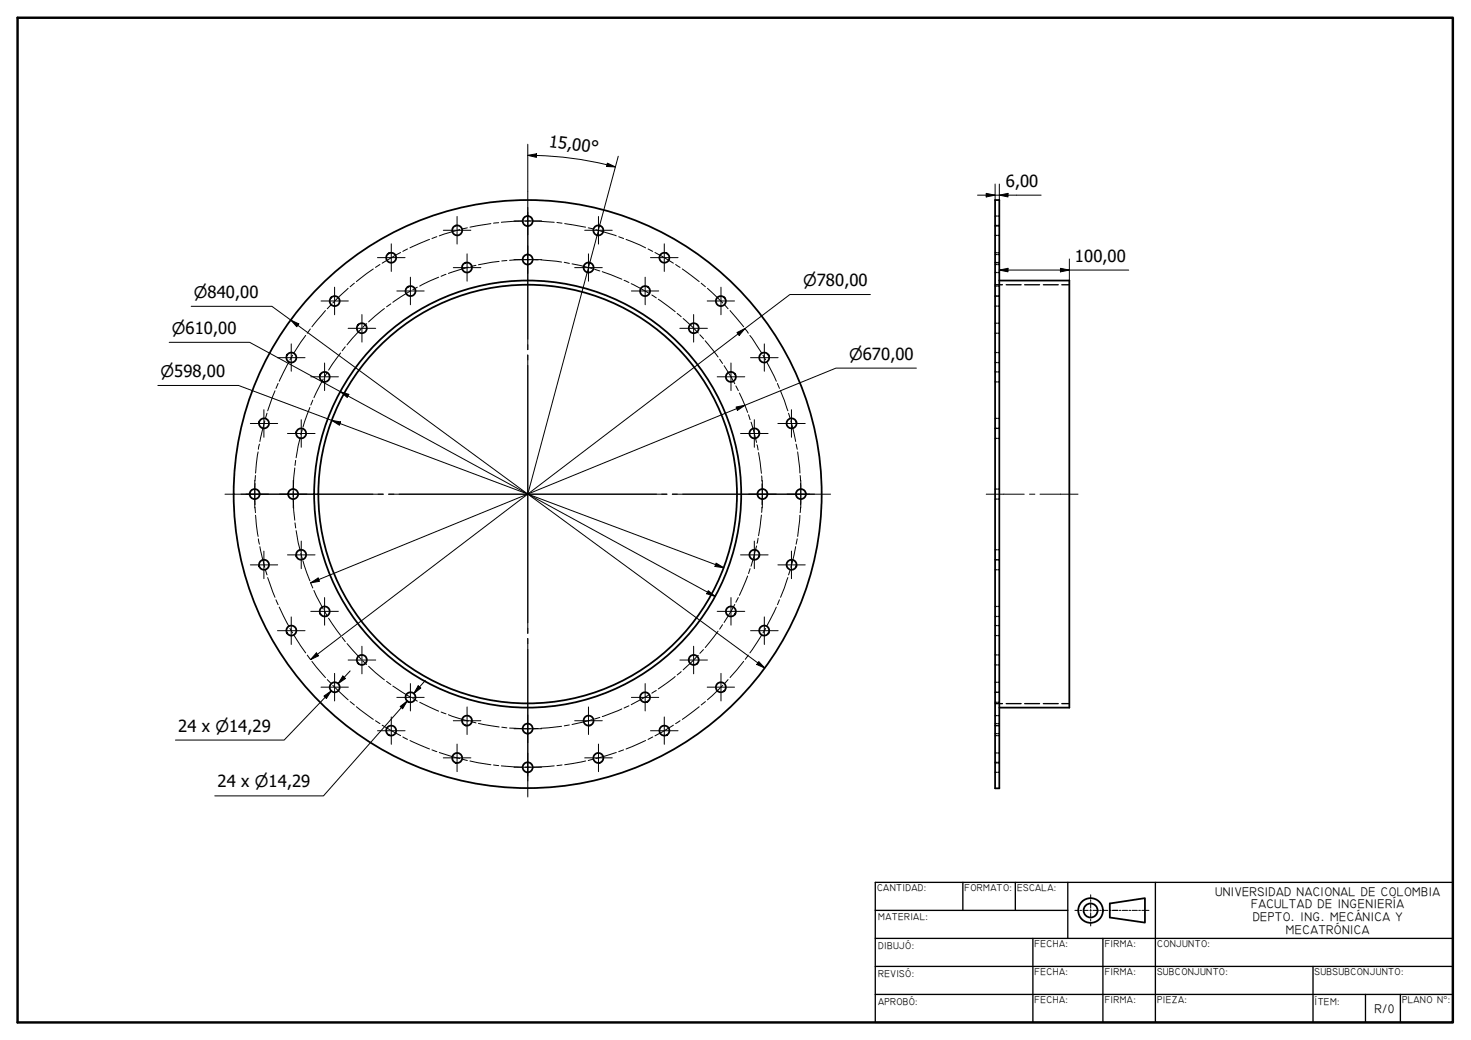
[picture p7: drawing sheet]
<svg xmlns="http://www.w3.org/2000/svg" width="420mm" height="297mm" viewBox="0 0 420 297" stroke-linecap="round" stroke-linejoin="round" font-family="sans-serif">
<!-- layer: Visible (ISO) -->
<g fill="none" stroke="#000" stroke-width=".51">
<path d="M284.2 57.1h1.2v168.1h-1.2zM285.4 80.1h20v122h-20"/>
<circle cx="111.7" cy="73.6" r="1.43"/>
<circle cx="130.6" cy="65.8" r="1.43"/>
<circle cx="133.4" cy="76.4" r="1.43"/>
<circle cx="150.7" cy="74.1" r="1.43"/>
<circle cx="150.7" cy="63.1" r="1.43"/>
<circle cx="168.1" cy="76.4" r="1.43"/>
<circle cx="170.9" cy="65.8" r="1.43"/>
<circle cx="189.8" cy="73.6" r="1.43"/>
<circle cx="95.6" cy="86" r="1.43"/>
<circle cx="103.3" cy="93.7" r="1.43"/>
<circle cx="117.3" cy="83.1" r="1.43"/>
<circle cx="184.2" cy="83.1" r="1.43"/>
<circle cx="198.2" cy="93.7" r="1.43"/>
<circle cx="205.9" cy="86" r="1.43"/>
<circle cx="83.2" cy="102.1" r="1.43"/>
<circle cx="92.7" cy="107.7" r="1.43"/>
<circle cx="208.8" cy="107.7" r="1.43"/>
<circle cx="218.3" cy="102.1" r="1.43"/>
<circle cx="75.4" cy="120.9" r="1.43"/>
<circle cx="86" cy="123.8" r="1.43"/>
<circle cx="215.5" cy="123.8" r="1.43"/>
<circle cx="226.1" cy="120.9" r="1.43"/>
<circle cx="72.7" cy="141.1" r="1.43"/>
<circle cx="83.7" cy="141.1" r="1.43"/>
<circle cx="86" cy="158.5" r="1.43"/>
<circle cx="150.7" cy="141.1" r="59.8"/>
<circle cx="150.7" cy="141.1" r="61"/>
<circle cx="150.7" cy="141.1" r="84"/>
<circle cx="215.5" cy="158.4" r="1.43"/>
<circle cx="217.8" cy="141.1" r="1.43"/>
<circle cx="228.8" cy="141.1" r="1.43"/>
<circle cx="75.4" cy="161.3" r="1.43"/>
<circle cx="92.7" cy="174.6" r="1.43"/>
<circle cx="208.8" cy="174.6" r="1.43"/>
<circle cx="226.1" cy="161.3" r="1.43"/>
<circle cx="83.2" cy="180.1" r="1.43"/>
<circle cx="95.6" cy="196.3" r="1.43"/>
<circle cx="103.3" cy="188.5" r="1.43"/>
<circle cx="117.3" cy="199.2" r="1.43"/>
<circle cx="184.2" cy="199.2" r="1.43"/>
<circle cx="198.2" cy="188.5" r="1.43"/>
<circle cx="205.9" cy="196.3" r="1.43"/>
<circle cx="218.3" cy="180.1" r="1.43"/>
<circle cx="111.7" cy="208.7" r="1.43"/>
<circle cx="130.6" cy="216.5" r="1.43"/>
<circle cx="133.4" cy="205.8" r="1.43"/>
<circle cx="150.7" cy="219.2" r="1.43"/>
<circle cx="150.7" cy="208.1" r="1.43"/>
<circle cx="168.1" cy="205.8" r="1.43"/>
<circle cx="170.9" cy="216.5" r="1.43"/>
<circle cx="189.8" cy="208.7" r="1.43"/>
</g>
<!-- layer: Hidden (ISO) -->
<g fill="none" stroke="#000" stroke-width=".38">
<path d="M284.2 72.7h.4M284.2 75.6h.4M284.2 61.7h.4M284.2 64.6h.4M284.2 75h.4M284.2 77.8h.4M284.2 64.4h.4M284.2 67.2h.4M284.2 72.2h.4M285 72.7h.4M285 75.6h.4M285 61.7h.4"/>
<path d="M285 64.6h.4M285 75h.4M285 77.8h.4M285 64.4h.4M285 67.2h.4M285 72.2h.4M284.2 81.3h2.1M284.2 81.7h.4M284.2 84.6h.4M284.2 92.3h.4M284.2 95.2h.4M284.2 87.4h.4"/>
<path d="M285 81.7h.4M285 84.6h.4M285 92.3h.4M285 95.2h.4M285 87.4h.4M287.4 81.3h4.3M292.7 81.3h4.2M298 81.3h4.3M303.3 81.3h2.1M284.2 106.2h.4M284.2 109.1h.4M284.2 100.7h.4"/>
<path d="M284.2 103.6h.4M284.2 119.5h.4M285 106.2h.4M285 109.1h.4M285 100.7h.4M285 103.6h.4M285 119.5h.4M284.2 122.4h.4M284.2 125.2h.4M284.2 139.7h.4M285 122.4h.4M285 125.2h.4"/>
<path d="M285 139.7h.4M284.2 157h.4M284.2 159.9h.4M284.2 142.5h.4M285 157h.4M285 159.9h.4M285 142.5h.4M284.2 162.7h.4M284.2 173.2h.4M284.2 176.1h.4M284.2 178.7h.4M285 162.7h.4"/>
<path d="M285 173.2h.4M285 176.1h.4M285 178.7h.4M284.2 181.5h.4M284.2 187.1h.4M284.2 189.9h.4M284.2 194.9h.4M284.2 197.7h.4M285 181.5h.4M285 187.1h.4M285 189.9h.4M285 194.9h.4"/>
<path d="M285 197.7h.4M284.2 201h2.1M284.2 200.6h.4M284.2 207.2h.4M284.2 210.1h.4M284.2 204.4h.4M284.2 215.1h.4M284.2 217.9h.4M284.2 206.7h.4M284.2 209.5h.4M284.2 217.7h.4M285 200.6h.4"/>
<path d="M285 207.2h.4M285 210.1h.4M285 204.4h.4M285 215.1h.4M285 217.9h.4M285 206.7h.4M285 209.5h.4M285 217.7h.4M287.4 201h4.3M292.7 201h4.2M298 201h4.3M303.3 201h2.1"/>
<path d="M284.2 220.6h.4M285 220.6h.4"/>
</g>
<!-- layer: Border (ISO) -->
<path d="M5 5.1h410v286.9h-410z" fill="none" stroke="#000" stroke-width=".7"/>
<!-- layer: Title (ISO) -->
<g fill="none" stroke="#000" stroke-width=".38">
<path d="M250 252h165v40h-165zM275 252v8M290 252v8M305 252v16M330 252v40M250 260h55M250 268h165M250 276h165M295 268v24M315 268v24M375 276v16M250 284h165"/>
<path d="M390 284v8M400 284v8"/>
</g>
<g fill="none" stroke="#000" stroke-width=".29">
<path d="M311.5 255.6v1M311.5 257v.5M311.5 257.9v1.5M311.5 259.8v.5M307 260h1M308.4 260h.5M309.4 260h1.4M311.3 260h.4M311.5 263.5v1M311.5 260.7v1.5M311.5 262.6v.5M312.2 260h1.4"/>
<path d="M314.1 260h.5M315 260h1.4M316.9 260h.5M317.8 260h1.5M319.7 260h.5M320.5 260h1.6M322.5 260h.5M323.3 260h1.6M325.2 260h.6M326.1 260h2.1"/>
</g>
<g fill="none" stroke="#000" stroke-width=".51">
<path d="M317 258l10-1.5v7l-10-1.4z"/>
<circle cx="311.5" cy="260" r="3.5"/>
<circle cx="311.5" cy="260.1" r="2"/>
</g>
<!-- layer: Sketch Geometry (ISO) -->
<g fill="none" stroke="#000" stroke-width=".29">
<path d="M106.6 76.8l-4.8 3.6M108.5 75.6l-1.2 .8M114.4 72.1l-5.2 3.1M116.4 71.1l-1.3 .7M122.7 68.4l-5.6 2.4M124.8 67.6l-1.4 .5M125.3 79.2l-5.4 2.5M127.4 78.3l-1.4 .6M131.3 65.6l-5.8 1.8M133.5 65.1l-1.5 .3M133.8 76.3l-5.7 1.8M136 75.8l-1.5 .3"/>
<path d="M140.2 63.9l-6 1M142.4 63.6l-1.4 .1M142.6 74.7l-5.9 .9M144.8 74.4l-1.5 .1M149.2 63.2l-6 .3M150 63.2h1.5M151.5 74.2l-6 .1M152.2 74.2h1.5M152.3 63.2l6 .3M154.5 74.2l5.9 .7M159.1 63.5l1.4 .2M161.2 74.9l1.4 .3"/>
<path d="M161.3 63.9l6 1M163.4 75.4l5.8 1.3M168 65.1l1.5 .3M169.9 76.9l1.4 .5M170.2 65.6l5.8 1.8M170.9 65.8l-20.2 75.3M172 77.6l5.6 2.1M176.7 67.6l1.4 .5M178.8 68.4l5.6 2.4M185.1 71.1l1.3 .7M187.1 72.1l5.2 3.1M193 75.6l1.2 .8"/>
<path d="M194.9 76.8l4.8 3.6M87.3 95.8l-3.4 5M88.6 94l-.8 1.2M93 88.7l-3.9 4.6M94.6 87l-1.1 1.2M98.6 99l-.9 1.2M99.4 82.3l-4.3 4.2M101.2 80.9l-1.2 1M103.1 94l-4 4.5M104.7 92.4l-1.1 1.1M109.8 88.1l-4.5 3.8M111.6 86.8l-1.2 .8"/>
<path d="M117.3 83.1l-5.1 3.2M119.2 82l-1.3 .7M178.2 80.1l1.4 .6M180.3 81l5.2 2.9M186.2 84.3l1.3 .8M188 85.5l4.8 3.5M193.4 89.5l1.2 1M195.1 91l4.4 4.1M199.9 95.6l1 1.2M200.3 80.9l1.2 1M201.4 97.3l3.7 4.7M202.1 82.3l4.3 4.2"/>
<path d="M206.9 87l1.1 1.2M208.5 88.7l3.9 4.6M212.9 94l.8 1.2M214.2 95.8l3.4 5M76.3 118l-.5 1.5M78.5 111.6l-2 5.7M79.4 109.5l-.6 1.4M82.5 103.4l-2.7 5.5M83.6 101.5l-.8 1.3M88.5 116.4l-1.9 5.6M89.3 114.3l-.5 1.4M92.3 108.3l-2.6 5.3"/>
<path d="M93.5 106.3l-.8 1.3M97.3 100.8l-3.4 4.9M205.5 102.6l.9 1.2M206.8 104.4l3.1 5.2M210.2 110.2l.7 1.4M211.2 112.3l2.4 5.5M213.8 118.5l.4 1.4M217.9 101.5l.8 1.3M219 103.4l2.7 5.5M222.1 109.5l.5 1.4M222.9 111.6l2.1 5.7M225.2 118l.5 1.5"/>
<path d="M72.8 138.1v6M73 135.8l-.2 1.5M73.7 129.1l-.7 6M74.1 126.9l-.3 1.4M75.6 120.2l-1.4 5.9M84.2 133.7l-.4 5.9M84.5 131.5l-.2 1.5M85.7 124.9l-1.1 5.8M86.4 122.7l-.5 1.4M214.5 120.6l1.6 5.8M216.2 127l.3 1.5M216.7 129.3l.8 5.9"/>
<path d="M217.6 135.9v1.5M217.7 138.2v5.9M225.9 120.2l1.4 5.9M227.4 126.9l.3 1.4M227.8 129.1l.7 6M228.5 135.8l.2 1.5M228.7 138.1v6M72.8 144.9l.2 1.5M73 147.2l.7 6M73.8 153.9l.3 1.5M74.2 156.1l1.4 5.9M83.8 140.4v1.5"/>
<path d="M83.8 142.6l.4 6M84.3 149.3l.2 1.5M84.6 151.6l1.1 5.8M85.9 158.1l.5 1.5M216.1 155.9l-1.6 5.8M216.5 153.7l-.3 1.5M217.5 147.1l-.8 5.9M217.6 144.9v1.5M227.3 156.1l-1.4 5.9M227.7 153.9l-.3 1.5M228.5 147.2l-.7 6M228.7 144.9l-.2 1.5"/>
<path d="M75.8 162.8l.5 1.4M76.5 165l2 5.6M78.8 171.3l.6 1.4M79.8 173.4l2.7 5.4M82.8 179.5l.8 1.3M86.6 160.3l1.9 5.6M88.8 166.6l.5 1.3M89.7 168.6l2.6 5.4M92.7 174.6l.8 1.3M93.9 176.6l3.4 4.9M206.4 178.4l-.9 1.3M209.9 172.6l-3.1 5.2"/>
<path d="M210.9 170.7l-.7 1.3M213.6 164.5l-2.4 5.5M214.2 162.4l-.4 1.4M218.7 179.5l-.8 1.3M221.7 173.4l-2.7 5.4M222.6 171.3l-.5 1.4M225 165l-2.1 5.6M225.7 162.8l-.5 1.4M83.9 181.4l3.4 5.1M87.8 187.1l.8 1.2M89.1 188.9l3.9 4.6M93.5 194.1l1.1 1.1"/>
<path d="M95.1 195.8l4.3 4.1M97.7 182l.9 1.2M99.1 183.8l4 4.5M103.6 188.8l1.1 1M105.3 190.3l4.5 3.9M110.4 194.6l1.2 .9M112.2 195.9l5.1 3.2M117.9 199.5l1.3 .8M185.5 198.4l-5.2 2.9M187.5 197.2l-1.3 .8M192.8 193.2l-4.8 3.6M194.6 191.8l-1.2 1"/>
<path d="M199.5 187.2l-4.4 4.1M200.9 185.5l-1 1.1M205.1 180.3l-3.7 4.7M206.4 195.8l-4.3 4.1M208 194.1l-1.1 1.1M212.4 188.9l-3.9 4.6M213.7 187.1l-.8 1.2M217.6 181.4l-3.4 5.1M100 200.4l1.2 .9M101.8 201.9l4.8 3.6M107.3 205.9l1.2 .8M109.2 207.1l5.2 3"/>
<path d="M115.1 210.5l1.3 .7M117.1 211.5l5.6 2.4M119.9 200.6l5.4 2.5M123.4 214.2l1.4 .5M125.5 214.9l5.8 1.7M126 203.4l1.4 .5M128.1 204.1l5.7 1.8M132 216.8l1.5 .4M134.2 217.3l6 1.1M134.5 206.1l1.5 .4M136.7 206.6l5.9 1M141 218.5l1.4 .2"/>
<path d="M143.2 218.7l6 .4M143.3 207.7l1.5 .2M145.5 207.9l6 .2M150 219.1h1.5M153.7 208.1h-1.5M158.3 218.7l-6 .4M160.4 207.4l-5.9 .6M160.5 218.5l-1.4 .2M162.6 207.1l-1.4 .2M167.3 217.3l-6 1.1M169.2 205.5l-5.8 1.4M169.5 216.8l-1.5 .4"/>
<path d="M171.3 204.9l-1.4 .4M176 214.9l-5.8 1.7M177.6 202.5l-5.6 2.1M178.1 214.2l-1.4 .5M179.6 201.6l-1.4 .6M184.4 211.5l-5.6 2.4M186.4 210.5l-1.3 .7M192.3 207.1l-5.2 3.1M194.2 205.9l-1.2 .8M199.7 201.9l-4.8 3.6M201.5 200.4l-1.2 .9M317.8 260h1.5"/>
</g>
<!-- layer: Center Mark (ISO) -->
<g fill="none" stroke="#000" stroke-width=".29">
<path d="M150.7 59.2v7.8M150.7 54.7v45.2M107.8 73.6h7.9M111.8 69.6v7.9M117.2 79.2v7.8M126.6 65.8h7.9M129.5 76.4h7.9M130.6 61.8v7.9M133.4 72.5v7.8M146.8 63.1h7.9M146.8 74.2h7.9M150.7 70.2v7.9"/>
<path d="M164.1 76.4h7.9M167 65.8h7.9M168.1 72.5v7.8M170.9 61.8v7.9M184.3 79.2v7.8M185.8 73.6h7.9M189.7 69.6v7.9M83.2 98.2v7.8M91.7 86h7.8M95.6 82v7.9M99.4 93.8h7.9M103.4 89.8v7.9"/>
<path d="M113.3 83.1h7.9M180.3 83.1h7.9M194.2 93.8h7.9M198.1 89.8v7.9M202 86h7.8M205.9 82v7.9M218.3 98.2v7.8M75.4 117v7.9M79.2 102.2h7.9M86 119.9v7.8M88.8 107.6h7.8M92.7 103.7v7.9"/>
<path d="M150.7 101.4v79.5M204.9 107.6h7.8M208.8 103.7v7.9M214.4 102.2h7.8M215.5 119.9v7.8M226.1 117v7.9M71.5 121h7.8M72.8 137.2v7.9M82.1 123.8h7.9M83.8 137.2v7.9M211.5 123.8h7.9M217.7 137.2v7.9"/>
<path d="M222.2 121h7.8M228.7 137.2v7.9M64.3 141.1h45.2M68.8 141.1h7.9M75.4 157.4v7.9M79.8 141.1h7.9M82.1 158.5h7.9M86 154.5v7.9M111 141.1h79.5M192 141.1h45.2M211.5 158.5h7.9M213.8 141.1h7.9"/>
<path d="M215.5 154.5v7.9M224.8 141.1h7.9M226.1 157.4v7.9M71.5 161.3h7.8M83.2 176.2v7.9M88.8 174.6h7.8M92.7 170.7v7.8M204.9 174.6h7.8M208.8 170.7v7.8M218.3 176.2v7.9M222.2 161.3h7.8M79.2 180.1h7.9"/>
<path d="M91.7 196.3h7.8M95.6 192.3v7.9M99.4 188.5h7.9M103.4 184.6v7.9M113.3 199.2h7.9M117.2 195.2v7.9M150.7 182.4v45.2M180.3 199.2h7.9M184.3 195.2v7.9M194.2 188.5h7.9M198.1 184.6v7.9M202 196.3h7.8"/>
<path d="M205.9 192.3v7.9M214.4 180.1h7.8M107.8 208.7h7.9M111.8 204.8v7.8M126.6 216.5h7.9M129.5 205.9h7.9M130.6 212.5v7.9M133.4 201.9v7.9M146.8 208.1h7.9M146.8 219.1h7.9M150.7 204.2v7.9M150.7 215.2v7.9"/>
<path d="M164.1 205.9h7.9M167 216.5h7.9M168.1 201.9v7.9M170.9 212.5v7.9M185.8 208.7h7.9M189.7 204.8v7.8"/>
</g>
<!-- layer: Dimension (ISO) -->
<g fill="none" stroke="#000" stroke-width=".29">
<path d="M150.7 44.4l2.5-.5v1zM150.7 44.4l5.4 .1 5.8 .5 5.7 .9 5.7 1.2M150.7 41.2v13.5M173.4 47.1l2.4 .6M173.5 46.6l2.3 1.1-2.6-.2zM176.6 44.6l-5.6 20.8M279.2 55.7h18.2M281.7 55.2l2.5 .5-2.5 .5zM284.2 52.6v4.5M285.4 55.7l2.5-.5v1zM285.4 52.6v4.5M285.4 77.1l2.5-.5v1z"/>
<path d="M285.4 77.1h37M302.9 76.6l2.5 .5-2.5 .5zM305.4 74v6.1M48.3 97.8h23l133 72.6M54.6 87.5h23.1l140.7 103.3M83.1 91.4l2.2 1.1-.5 .8zM210.5 95l2.3-1.2-1.7 2zM248.6 84.1h-23l-136.9 104.3M45.1 110.1h23l138.7 52.1M97.2 111.9l2.4 .7-.4 .9zM210.2 116.3l2.6-.6-2.2 1.5zM261.7 105.1h-22.9l-150.1 61.4"/>
<path d="M94.7 120.1l2.6 .4-.3 1zM88.7 166.5l2.2-1.4 .3 .9zM202.3 168.7l2 1.7-2.4-.8zM204.5 160.8l2.3 1.4-2.6-.4zM90.4 186.5l.6 .8-2.3 1.1zM92.5 198.8l2.1-1.5-1.4 2.2zM92.9 199.1l1.7-1.8-13.4 14.1h-31.1M97.9 193.1l.8 .7-2.1 1.4zM100 191.6l-3.4 3.6M119.4 195.9l.8 .6-2 1.6zM121.5 194.4l-3.3 3.7M216.7 189l1.7 1.8-2.2-1z"/>
<path d="M114.3 201.8l2-1.6-1.3 2.2zM114.6 202.1l1.7-1.9-23.9 27.1h-31.1"/>
</g>
<g fill="#000">
<path d="M150.7 44.4l2.5-.5v1z" fill-rule="evenodd"/>
<path d="M173.5 46.6l2.3 1.1-2.6-.2z" fill-rule="evenodd"/>
<path d="M281.7 55.2l2.5 .5-2.5 .5z" fill-rule="evenodd"/>
<path d="M285.4 55.7l2.5-.5v1z" fill-rule="evenodd"/>
<path d="M285.4 77.1l2.5-.5v1z" fill-rule="evenodd"/>
<path d="M302.9 76.6l2.5 .5-2.5 .5z" fill-rule="evenodd"/>
<path d="M83.1 91.4l2.2 1.1-.5 .8z" fill-rule="evenodd"/>
<path d="M210.5 95l2.3-1.2-1.7 2z" fill-rule="evenodd"/>
<path d="M97.2 111.9l2.4 .7-.4 .9z" fill-rule="evenodd"/>
<path d="M210.2 116.3l2.6-.6-2.2 1.5z" fill-rule="evenodd"/>
<path d="M94.7 120.1l2.6 .4-.3 1z" fill-rule="evenodd"/>
<path d="M88.7 166.5l2.2-1.4 .3 .9z" fill-rule="evenodd"/>
<path d="M202.3 168.7l2 1.7-2.4-.8z" fill-rule="evenodd"/>
<path d="M204.5 160.8l2.3 1.4-2.6-.4z" fill-rule="evenodd"/>
<path d="M90.4 186.5l.6 .8-2.3 1.1z" fill-rule="evenodd"/>
<path d="M92.5 198.8l2.1-1.5-1.4 2.2z" fill-rule="evenodd"/>
<path d="M97.9 193.1l.8 .7-2.1 1.4z" fill-rule="evenodd"/>
<path d="M119.4 195.9l.8 .6-2 1.6z" fill-rule="evenodd"/>
<path d="M216.7 189l1.7 1.8-2.2-1z" fill-rule="evenodd"/>
<path d="M114.3 201.8l2-1.6-1.3 2.2z" fill-rule="evenodd"/>
</g>
<!-- layer: Centerline (ISO) -->
<path d="M281.7 141.1h10.8M294.1 141.1h1.5M297.1 141.1h10.8" fill="none" stroke="#000" stroke-width=".29"/>
<g font-size="4.8">
<text x="156.7" y="41.9" transform="rotate(8 156.7 41.9)">15,00°</text>
<text x="287.3" y="53.4">6,00</text>
<text x="307" y="74.7">100,00</text>
<text x="50.9" y="209">24 x ⌀14,29</text>
<text x="62.1" y="224.9">24 x ⌀14,29</text>
</g>
<g font-size="4.6">
<text x="229.4" y="81.7">⌀780,00</text>
<text x="55.4" y="85.1">⌀840,00</text>
<text x="49.1" y="95.4">⌀610,00</text>
<text x="45.8" y="107.7">⌀598,00</text>
<text x="242.5" y="102.7">⌀670,00</text>
</g>
<g font-size="3.6">
<text x="347.1" y="255.8">UNIVERSIDAD NACIONAL DE COLOMBIA</text>
<text x="357.4" y="259.4">FACULTAD DE INGENIERÍA</text>
<text x="357.8" y="263">DEPTO. ING. MECÁNICA Y</text>
<text x="367.3" y="266.6">MECATRÓNICA</text>
<text x="392.6" y="289.4">R/0</text>
</g>
<g font-size="2.9">
<text x="250.5" y="254.5">CANTIDAD:</text>
<text x="275.5" y="254.5">FORMATO:</text>
<text x="290.5" y="254.5">ESCALA:</text>
<text x="250.8" y="262.7">MATERIAL:</text>
<text x="250.8" y="271.1">DIBUJÓ:</text>
<text x="295.5" y="270.5">FECHA:</text>
<text x="315.5" y="270.5">FIRMA:</text>
<text x="330.5" y="270.5">CONJUNTO:</text>
<text x="250.8" y="279.1">REVISÓ:</text>
<text x="295.5" y="278.5">FECHA:</text>
<text x="315.5" y="278.5">FIRMA:</text>
<text x="330.5" y="278.6">SUBCONJUNTO:</text>
<text x="375.5" y="278.6">SUBSUBCONJUNTO:</text>
<text x="250.8" y="287.1">APROBÓ:</text>
<text x="295.5" y="286.5">FECHA:</text>
<text x="315.5" y="286.5">FIRMA:</text>
<text x="330.5" y="286.5">PIEZA:</text>
<text x="375.5" y="287.1">ÍTEM:</text>
<text x="400.5" y="286.5">PLANO N°:</text>
</g>
</svg>
